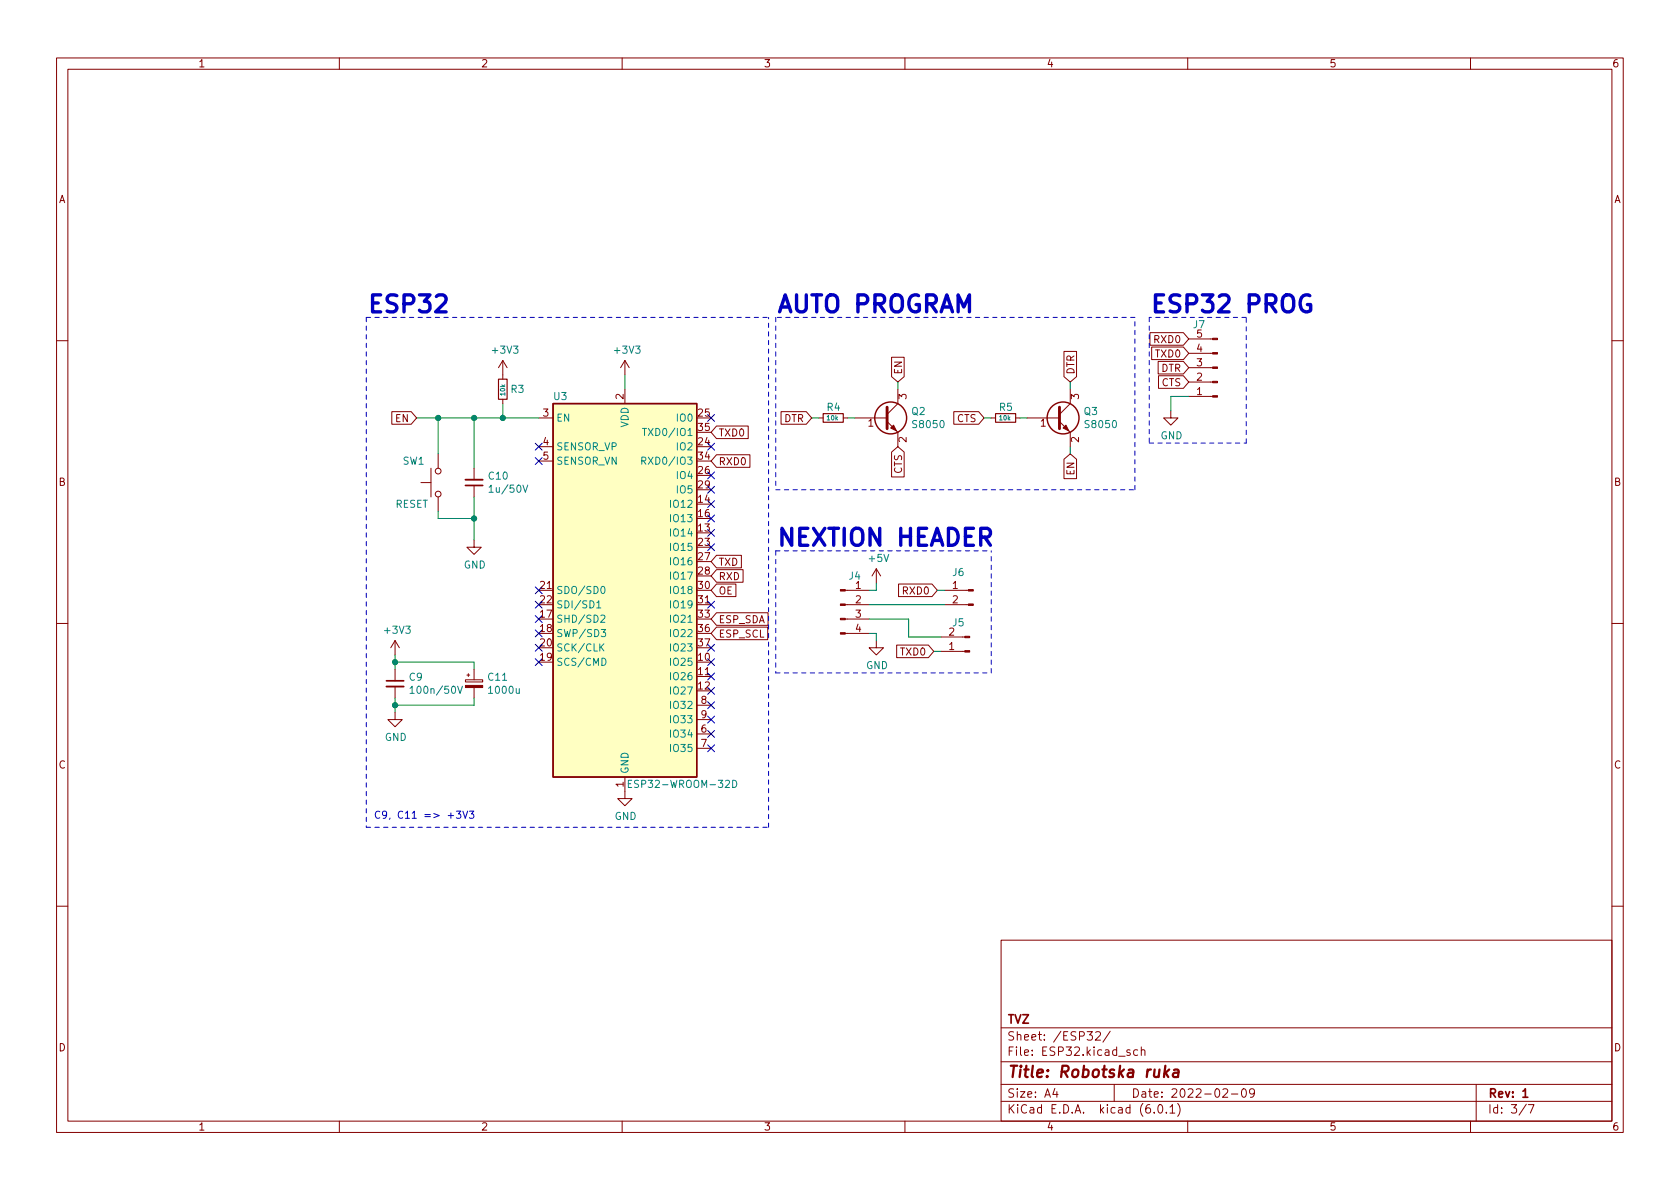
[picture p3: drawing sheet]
<svg xmlns="http://www.w3.org/2000/svg" width="297mm" height="210mm" viewBox="0 0 297 210" stroke-linecap="round" stroke-linejoin="round" font-family="sans-serif">
<g fill="none" stroke="#840000" stroke-width=".18">
<path d="M10 10.2h277v190.1h-277zM12 12.2h273v186.1h-273zM60 10.2v2M110 10.2v2M160 10.2v2M210 10.2v2M260 10.2v2M203.3 58.8h5.9l1 1.1-1 1.1h-5.9zM210.2 59.9h4.2M10 60.2h2M69.3 72.8h3.4l1 1.1-1 1.1h-3.4zM88.9 63.7v3.4"/>
<path d="M88.9 70.6v.8M88.9 63.7l-.8 1.3M88.9 63.7l.8 1.3M95.2 73.9h2.6M95.2 79h2.6M110.5 63.7l-.8 1.3M110.5 63.7v2.6M110.5 68.8v2.6M110.5 63.7l.8 1.3M126.7 75.3h5.6v2.3h-5.6l-1-1.2zM138.1 72.8h4.5l.9 1.1-.9 1.1h-4.5zM144.8 73.9h.7"/>
<path d="M149.1 73.9h.8M151.1 73.9h5.7M156.8 74.5l1.9 1.9v2.6M157.6 63.2h2.3v3.4l-1.2 1-1.1-1zM157.6 79.9l1.1-.9 1.2 .9v4.4h-2.3zM158.7 68.8v2.6l-1.9 1.9M168.6 72.8h4.4l1 1.1-1 1.1h-4.4zM175.3 73.9h.7M179.6 73.9h.7M181.6 73.9h5.7M187.3 74.5l1.9 1.9v2.6M188.1 62.1h2.2v4.5l-1.1 1-1.1-1z"/>
<path d="M189.2 68.8v2.6l-1.9 1.9M203.6 61.4h5.6l1 1.1-1 1.1h-5.6zM204.8 63.9h4.4l1 1.1-1 1.1h-4.4zM204.8 66.4h4.4l1 1.2-1 1.1h-4.4zM207 72.6v1.3h1.3l-1.3 1.3-1.3-1.3h1.3M210.2 62.5h4.2M210.2 65h4.2M210.2 67.6h4.2M210.2 70.1h4.2M285 60.2h2M74.4 85.3h1.8M76.2 82.8v5.1"/>
<path d="M77.5 80.3v2.5M77.5 87.9v2.5M83.8 95.5v1.3h1.3l-1.3 1.2-1.3-1.2h1.3M83.8 82.8v2M83.8 85.8v2.1M95.2 81.5h2.6M126.7 80.4h5.9v2.2h-5.9l-1-1.1zM126.7 98.2h4.4v2.2h-4.4l-1-1.1zM188.1 81.2l1.1-.9 1.1 .9v3.4h-2.2zM10 110.2h2M69.8 113.3l-.7 1.2M69.8 113.3v2.5"/>
<path d="M69.8 118.4v2M69.8 113.3l.8 1.2M82.5 119.4h.6M82.8 119.1v.5M83.8 118.4v1.8M95.2 104.4h2.6M123.2 119.6h2.5M123.2 106.9h2.5M126.7 110.9h9v2.2h-9l-1-1.1zM126.7 100.7h4.7v2.3h-4.7l-1-1.2zM126.7 108.4h9.1v2.2h-9.1l-1-1.1zM126.7 103.3h3.4v2.2h-3.4l-1-1.1z"/>
<path d="M149.5 104.4h4.2M149.5 106.9h4.2M149.5 112h4.2M149.5 109.5h4.2M154.9 113.3v1.2h1.3l-1.3 1.3-1.2-1.3h1.2M154.9 100.6l-.7 1.2M154.9 100.6v2.5M154.9 100.6l.8 1.2M158.5 114.1h5.6l1 1.1-1 1.1h-5.6zM158.9 103.3h5.9l.9 1.1-.9 1.1h-5.9zM166.4 112.6h4.2M166.4 115.2h4.2"/>
<path d="M167 104.4h4.2M167 106.9h4.2M285 110.2h2M69.8 126v1.2h1.3l-1.3 1.3-1.2-1.3h1.2M69.8 121.4v2M82.3 120.2h3v.4h-3zM83.8 121.6v1.8M110.5 137.4v3.8h1.3l-1.3 1.3-1.3-1.3h1.3M123.2 129.8h2.5M123.2 132.3h2.5M123.2 124.7h2.5M123.2 127.2h2.5"/>
<path d="M10 160.2h2M177 166.3h108v32h-108zM285 160.2h2M60 198.3v2M110 198.3v2M160 198.3v2M177 194.8h108M177 191.8h108M177 187.8h108M177 181.8h108M186.5 192.5l-.4 1h1M186.9 193v1"/>
<path d="M192.2 182.4h.9l-.5 .6 .5 .1v.7l-.2 .1h-.5l-.2-.1M193.7 182.6l.6-.2 .2 .2 .1 .3-1 1h1M196.3 182.4l-1.3 1.9M197 191.8v3M199.8 185.7l-.4-.1-.2 .2 .1 .3 .5 .1v.4h-.6M201.1 185.7l-.4-.1-.3 .3v.4l.2 .3h.5M201.8 185.8l.2-.2 .4 .1v.9M201.8 185.1v1.5M204.1 196.7v.1M204.9 195.4l.2-.1a.81 .81 0 0 1 .6 .7 .81 .81 0 0 1-.3 .8h-.2a.81 .81 0 0 1-.6-.6 .81 .81 0 0 1 .3-.8zM206.2 196.7v.1M206.9 195.8l.4-.5v1.5"/>
<path d="M206.9 196.8h.8M208.2 195.1a1.72 1.72 0 0 1 0 2.3M210 198.3v2M216.2 192.7l.6-.2 .2 .2 .1 .3-1 1h1M217.7 193.5h1.2M219.7 192.6l.2-.1a.81 .81 0 0 1 .5 .7 .81 .81 0 0 1-.3 .8h-.1a.81 .81 0 0 1-.6-.6 .81 .81 0 0 1 .3-.8zM221.8 193.2l-.3 .3-.4-.1-.2-.2 .2-.6 .4-.1 .2 .2a.99 .99 0 0 1-.3 1.3h-.3M260 198.3v2M261 191.8v6.5M269.9 195.3l-1.3 1.9M270.2 195.3h1l-.6 1.5"/>
<circle cx="77.5" cy="83.3" r=".51"/>
<circle cx="77.5" cy="87.4" r=".51"/>
</g>
<path d="M82.3 85.8h3M68.3 120.4h3.1M269.3 193l.4-.5v1.5M269.3 194h.8" fill="none" stroke="#840000" stroke-width=".3"/>
<path d="M206 188.5l-.2 2M206.1 189.7l.5 .8M206.7 189.1l-.8 .8M207.6 189.2l.2-.1 .5 .1v1.3M208.4 189.6l-.7 .1a.4 .4 0 0 0-.3 .3 .4 .4 0 0 0 .2 .5l.7-.1" fill="none" stroke="#840000" stroke-width=".4"/>
<path d="M156.8 72v3.8M187.3 72v3.8" fill="none" stroke="#840000" stroke-width=".51"/>
<g fill="#840000" stroke="#840000" stroke-width=".18">
<path d="M188 75.7l.5-.5 .5 1z"/>
<path d="M170.6 112.5h.8v.3h-.8z"/>
<path d="M170.6 115.1h.8v.2h-.8z"/>
<path d="M171.2 106.8h.9v.3h-.9z"/>
<path d="M171.2 104.3h.9v.2h-.9z"/>
<path d="M82.3 121.2h3v.4h-3z"/>
<path d="M157.5 75.7l.5-.5 .5 1z"/>
<path d="M148.6 111.9h.9v.2h-.9z"/>
<path d="M148.6 109.3h.9v.3h-.9z"/>
<path d="M148.6 106.8h.9v.3h-.9z"/>
<path d="M148.6 104.3h.9v.2h-.9z"/>
<path d="M214.4 59.8h.9v.3h-.9z"/>
<path d="M214.4 62.4h.9v.2h-.9z"/>
<path d="M214.4 64.9h.9v.2h-.9z"/>
<path d="M214.4 67.4h.9v.3h-.9z"/>
<path d="M214.4 70h.9v.2h-.9z"/>
</g>
<g fill="none" stroke="#840000" stroke-width=".25">
<path d="M97.8 71.4h25.4v66h-25.4z"/>
<circle cx="157.5" cy="73.9" r="2.82"/>
<circle cx="188" cy="73.9" r="2.82"/>
</g>
<path d="M97.8 71.4h25.4v66h-25.4z" fill="#ffffc2" stroke="#ffffc2" stroke-width=".18"/>
<g fill="none" stroke="#008484" stroke-width=".18">
<path d="M113.6 75.8h.7M114 75.8v1.2M86.5 86.1l.3-.3v1.3M86.5 87.1h.7M92.5 85.8l.4 1.3 .4-1.3M113.5 81.5l.6-.1 .1-.1-.1-.3-.6-.2v1.3M113.8 81.5l.4 .6M105.5 106.6l.4-.4v1.3M105.5 107.5h.7M106.2 108.9l.5-.1 .3 .3-.8 .9h.8M106.2 114.4l.6 .7M106.3 111.3h.8l-.4 .5 .3 .1v.6l-.2 .1-.5-.1"/>
<path d="M106.4 103.8l.1-.1a.68 .68 0 0 1 .5 .6 .68 .68 0 0 1-.5 .7l-.1-.2-.2-.3zM106.4 116.4a.64 .64 0 0 1 .7 .6 .64 .64 0 0 1-.7 .7zM106.8 113.9l-.7 .7M72.5 121.7l.4-.4v1.3M72.5 122.6h.7M80.9 121.3l.4 1.3 .5-1.3M111.1 138.6h.4M111.7 138h-.6v1.3h.6M129.5 138a.64 .64 0 0 1 .8 .6 .64 .64 0 0 1-.8 .7z"/>
</g>
<path d="M82.3 84.8h3M68.3 121.4h3.1" fill="none" stroke="#840000" stroke-width=".33"/>
<path d="M88.1 67.1h1.6v3.5h-1.6zM145.5 73.1h3.6v1.6h-3.6zM176 73.1h3.6v1.6h-3.6z" fill="none" stroke="#840000" stroke-width=".2"/>
<path d="M80.7 143.4h.8l-.4 .5 .3 .1v.6l-.2 .1-.5-.1M81.8 143.4l.5 1.3 .4-1.3M83 143.4h.8l-.4 .5 .3 .1v.6l-.2 .1-.5-.1" fill="none" stroke="#0000c2" stroke-width=".18"/>
<path d="M231.6 52.3a1.15 1.15 0 0 0-1.2 0 1.15 1.15 0 0 0-.5 1.1 1.27 1.27 0 0 0 .3 1.4 1.27 1.27 0 0 0 1.4 .2l.1-.1v-1h-.5" fill="none" stroke="#0000c2" stroke-width=".6"/>
<g fill="none" stroke="#0000c2" stroke-width=".18" stroke-dasharray=".8 .8">
<path d="M64.8 56.1v90.2M64.8 56.1h71.1M137.2 56.1v30.5M200.7 56.1h-63.5M203.2 56.1v22.3M220.3 56.1h-17.1M203.2 78.4h17.1M220.3 78.4v-22.3M137.2 97.4v21.6M137.2 97.4h38.1M137.2 86.6h63.5M200.7 86.6v-30.5"/>
<path d="M137.2 119h38.1M175.3 119v-21.6M64.8 146.3h71.1M135.9 146.3v-90.2"/>
</g>
<g fill="none" stroke="#008400" stroke-width=".18">
<path d="M73.7 73.9h21.5M77.5 73.9v6.4M83.8 73.9v8.9M88.9 71.4v2.5M110.5 66.3v2.5M143.5 73.9h1.3M149.9 73.9h1.2M158.7 67.6v1.2M174 73.9h1.3M180.3 73.9h1.3M189.2 67.6v1.2M189.2 79v1.3"/>
<path d="M210.2 70.1h-3.2v2.5M77.5 90.4v1.3h6.3M83.8 87.9v7.6M69.8 115.8v2.6M69.8 117.1h14v1.3M153.7 109.5h7v3.1h5.7M153.7 106.9h13.3M153.7 112h1.2v1.3M154.9 103.1v1.3h-1.2M165.1 115.2h1.3M165.7 104.4h1.3M69.8 123.4v2.6"/>
<path d="M83.8 123.4v1.3h-14"/>
</g>
<g fill="none" stroke="#000084" stroke-width=".18">
<path d="M94.6 78.4l1.3 1.2M95.9 78.4l-1.3 1.2M125.1 73.3l1.2 1.2M125.1 78.4l1.2 1.2M126.3 73.3l-1.2 1.2M126.3 78.4l-1.2 1.2M94.6 80.9l1.3 1.2M95.9 80.9l-1.3 1.2M125.1 86l1.2 1.2M125.1 96.2l1.2 1.2M125.1 83.5l1.2 1.2M125.1 88.5l1.2 1.3"/>
<path d="M125.1 93.6l1.2 1.2M125.1 91.1l1.2 1.2M126.3 86l-1.2 1.2M126.3 83.5l-1.2 1.2M126.3 96.2l-1.2 1.2M126.3 88.5l-1.2 1.3M126.3 93.6l-1.2 1.2M126.3 91.1l-1.2 1.2M94.6 106.3l1.3 1.2M94.6 116.5l1.3 1.2M94.6 111.4l1.3 1.2M94.6 113.9l1.3 1.3"/>
<path d="M94.6 108.9l1.3 1.2M94.6 103.8l1.3 1.2M95.9 103.8l-1.3 1.2M95.9 106.3l-1.3 1.2M95.9 116.5l-1.3 1.2M95.9 111.4l-1.3 1.2M95.9 113.9l-1.3 1.3M95.9 108.9l-1.3 1.2M125.1 106.3l1.2 1.2M125.1 113.9l1.2 1.3M125.1 116.5l1.2 1.2M125.1 119l1.2 1.2"/>
<path d="M126.3 106.3l-1.2 1.2M126.3 113.9l-1.2 1.3M126.3 116.5l-1.2 1.2M126.3 119l-1.2 1.2M125.1 124.1l1.2 1.2M125.1 121.6l1.2 1.2M125.1 129.2l1.2 1.2M125.1 131.7l1.2 1.2M125.1 126.6l1.2 1.3M126.3 124.1l-1.2 1.2M126.3 121.6l-1.2 1.2M126.3 129.2l-1.2 1.2"/>
<path d="M126.3 131.7l-1.2 1.2M126.3 126.6l-1.2 1.3"/>
</g>
<g fill="#008400" stroke="#008400" stroke-width=".18">
<circle cx="69.8" cy="124.7" r=".46"/>
<circle cx="69.8" cy="117.1" r=".46"/>
<circle cx="83.8" cy="73.9" r=".46"/>
<circle cx="88.9" cy="73.9" r=".46"/>
<circle cx="83.8" cy="91.7" r=".46"/>
<circle cx="77.5" cy="73.9" r=".46"/>
</g>
<g font-size="4.2" fill="#0000c2">
<text x="64.8" y="55.3">ESP32</text>
<text x="137.2" y="55.3">AUTO PROGRAM</text>
<text x="203.2" y="55.3">ESP32 PROG</text>
<text x="137.2" y="96.6">NEXTION HEADER</text>
</g>
<text font-size="2.8" fill="#840000" x="178" y="190.6">Title: Robotska ruka</text>
<g font-size="2.1" fill="#840000">
<text x="178" y="184">Sheet: /ESP32/</text>
<text x="178" y="181">TVZ</text>
<text x="178" y="186.7">File: ESP32.kicad_sch</text>
<text x="178" y="196.9">KiCad E.D.A. kicad (6.0.1)</text>
<text x="178" y="194.1">Size: A4</text>
<text x="200" y="194.1">Date: 2022-02-09</text>
<text x="263" y="194.1">Rev: 1</text>
<text x="263" y="196.9">Id: 3/7</text>
</g>
<g font-size="1.8" fill="#840000">
<text x="35" y="11.9">1</text>
<text x="85" y="11.9">2</text>
<text x="135" y="11.9">3</text>
<text x="185" y="11.9">4</text>
<text x="235" y="11.9">5</text>
<text x="285" y="11.9">6</text>
<text x="10.3" y="35.9">A</text>
<text x="285.3" y="35.9">A</text>
<text x="211.6" y="59.7">5</text>
<text x="204.2" y="60.7">RXD0</text>
<text x="204.4" y="63.2">TXD0</text>
<text x="205.3" y="65.7">DTR</text>
<text x="211.6" y="64.8">3</text>
<text x="211.6" y="62.2">4</text>
<text x="110.2" y="70.6" transform="rotate(-90 110.2 70.6)">2</text>
<text x="159.5" y="66.3" transform="rotate(-90 159.5 66.3)">EN</text>
<text x="160.3" y="70.6" transform="rotate(-90 160.3 70.6)">3</text>
<text x="190" y="66.3" transform="rotate(-90 190 66.3)">DTR</text>
<text x="190.8" y="70.6" transform="rotate(-90 190.8 70.6)">3</text>
<text x="205.4" y="68.3">CTS</text>
<text x="211.6" y="69.8">1</text>
<text x="211.6" y="67.3">2</text>
<text x="69.9" y="74.6">EN</text>
<text x="96" y="73.7">3</text>
<text x="123.5" y="73.7">25</text>
<text x="123.5" y="76.2">35</text>
<text x="127" y="77.2">TXD0</text>
<text x="138.6" y="74.6">DTR</text>
<text x="153.5" y="75.4">1</text>
<text x="169.2" y="74.6">CTS</text>
<text x="184" y="75.4">1</text>
<text x="96" y="78.7">4</text>
<text x="96" y="81.3">5</text>
<text x="123.5" y="78.7">24</text>
<text x="123.5" y="83.8">26</text>
<text x="123.5" y="81.3">34</text>
<text x="127" y="82.3">RXD0</text>
<text x="159.5" y="83.8" transform="rotate(-90 159.5 83.8)">CTS</text>
<text x="160.3" y="78.2" transform="rotate(-90 160.3 78.2)">2</text>
<text x="190" y="84" transform="rotate(-90 190 84)">EN</text>
<text x="190.8" y="78.2" transform="rotate(-90 190.8 78.2)">2</text>
<text x="10.3" y="85.9">B</text>
<text x="123.5" y="88.9">14</text>
<text x="123.5" y="86.4">29</text>
<text x="285.3" y="85.9">B</text>
<text x="123.5" y="94">13</text>
<text x="123.5" y="91.4">16</text>
<text x="123.5" y="96.5">23</text>
<text x="123.5" y="99.1">27</text>
<text x="123.5" y="101.6">28</text>
<text x="127" y="100">TXD</text>
<text x="95.5" y="104.1">21</text>
<text x="95.5" y="106.7">22</text>
<text x="123.5" y="104.1">30</text>
<text x="123.5" y="106.7">31</text>
<text x="127" y="102.6">RXD</text>
<text x="127" y="105.1">OE</text>
<text x="151.3" y="104.1">1</text>
<text x="151.3" y="106.7">2</text>
<text x="159.7" y="105.1">RXD0</text>
<text x="168.4" y="104.1">1</text>
<text x="168.4" y="106.7">2</text>
<text x="95.5" y="109.2">17</text>
<text x="95.5" y="111.8">18</text>
<text x="123.5" y="109.2">33</text>
<text x="123.5" y="111.8">36</text>
<text x="127" y="112.7">ESP_SCL</text>
<text x="127" y="110.2">ESP_SDA</text>
<text x="151.3" y="109.2">3</text>
<text x="151.3" y="111.8">4</text>
<text x="167.8" y="112.4">2</text>
<text x="95.5" y="116.8">19</text>
<text x="95.5" y="114.3">20</text>
<text x="123.5" y="116.8">10</text>
<text x="123.5" y="119.4">11</text>
<text x="123.5" y="114.3">37</text>
<text x="159.3" y="115.9">TXD0</text>
<text x="167.8" y="114.9">1</text>
<text x="123.5" y="121.9">12</text>
<text x="124" y="124.5">8</text>
<text x="124" y="129.5">6</text>
<text x="124" y="127">9</text>
<text x="10.3" y="135.9">C</text>
<text x="124" y="132.1">7</text>
<text x="285.3" y="135.9">C</text>
<text x="110.2" y="139.2" transform="rotate(-90 110.2 139.2)">1</text>
<text x="10.3" y="185.9">D</text>
<text x="285.3" y="185.9">D</text>
<text x="35" y="199.9">1</text>
<text x="85" y="199.9">2</text>
<text x="135" y="199.9">3</text>
<text x="185" y="199.9">4</text>
<text x="235" y="199.9">5</text>
<text x="285" y="199.9">6</text>
</g>
<g font-size="1.8" fill="#008484">
<text x="211" y="58">J7</text>
<text x="87.2" y="62.5">+3V3</text>
<text x="108.8" y="62.5">+3V3</text>
<text x="90.4" y="69.5">R3</text>
<text x="97.9" y="70.7">U3</text>
<text x="98.3" y="74.5">EN</text>
<text x="111.1" y="75.6" transform="rotate(-90 111.1 75.6)">VDD</text>
<text x="114.8" y="77.1">TXD0/IO1</text>
<text x="119.8" y="74.5">IO0</text>
<text x="146.2" y="72.6">R4</text>
<text x="161.2" y="73.4">Q2</text>
<text x="161.6" y="75.7">S8050</text>
<text x="176.7" y="72.6">R5</text>
<text x="191.7" y="73.4">Q3</text>
<text x="192.1" y="75.7">S8050</text>
<text x="205.2" y="77.7">GND</text>
<text x="71.2" y="82.2">SW1</text>
<text x="98.3" y="79.6">SENSOR_VP</text>
<text x="98.3" y="82.2">SENSOR_VN</text>
<text x="114.6" y="82.2">RXD0/IO3</text>
<text x="119.8" y="79.6">IO2</text>
<text x="69.9" y="89.8">RESET</text>
<text x="86.5" y="84.8">C10</text>
<text x="87" y="87.1">1u/50V</text>
<text x="118.8" y="89.8">IO12</text>
<text x="119.8" y="84.7">IO4</text>
<text x="119.8" y="87.2">IO5</text>
<text x="118.8" y="94.9">IO14</text>
<text x="118.8" y="92.3">IO13</text>
<text x="82" y="100.5">GND</text>
<text x="118.8" y="97.4">IO15</text>
<text x="118.8" y="99.9">IO16</text>
<text x="153.7" y="99.4">+5V</text>
<text x="168.5" y="101.8">J6</text>
<text x="98.3" y="105">SDO/SD0</text>
<text x="98.3" y="107.6">SDI/SD1</text>
<text x="118.8" y="102.5">IO17</text>
<text x="118.8" y="105">IO18</text>
<text x="118.8" y="107.6">IO19</text>
<text x="150.1" y="102.5">J4</text>
<text x="68.1" y="112.1">+3V3</text>
<text x="98.3" y="110.1">SHD/SD2</text>
<text x="98.3" y="112.6">SWP/SD3</text>
<text x="118.8" y="110.1">IO21</text>
<text x="118.8" y="112.6">IO22</text>
<text x="168.5" y="110.7">J5</text>
<text x="98.3" y="117.7">SCS/CMD</text>
<text x="98.3" y="115.2">SCK/CLK</text>
<text x="118.8" y="117.7">IO25</text>
<text x="118.8" y="115.2">IO23</text>
<text x="153.1" y="118.3">GND</text>
<text x="72.4" y="120.4">C9</text>
<text x="73.2" y="122.7">100n/50V</text>
<text x="86.4" y="120.4">C11</text>
<text x="86.6" y="122.7">1000u</text>
<text x="118.8" y="120.3">IO26</text>
<text x="118.8" y="122.8">IO27</text>
<text x="118.8" y="125.3">IO32</text>
<text x="68" y="131">GND</text>
<text x="118.8" y="130.4">IO34</text>
<text x="118.8" y="127.9">IO33</text>
<text x="111.1" y="136.9" transform="rotate(-90 111.1 136.9)">GND</text>
<text x="118.8" y="133">IO35</text>
<text x="112.1" y="139.3">ESP32-WROOM-32D</text>
<text x="108.7" y="145">GND</text>
</g>
<text font-size="1.8" fill="#0000c2" x="66" y="144.8">C9, C11 =&gt; +3V3</text>
<g font-size="1.1" fill="#008484">
<text x="89.3" y="69.9" transform="rotate(-90 89.3 69.9)">10k</text>
<text x="146.3" y="74.3">10k</text>
<text x="176.7" y="74.3">10k</text>
</g>
</svg>
